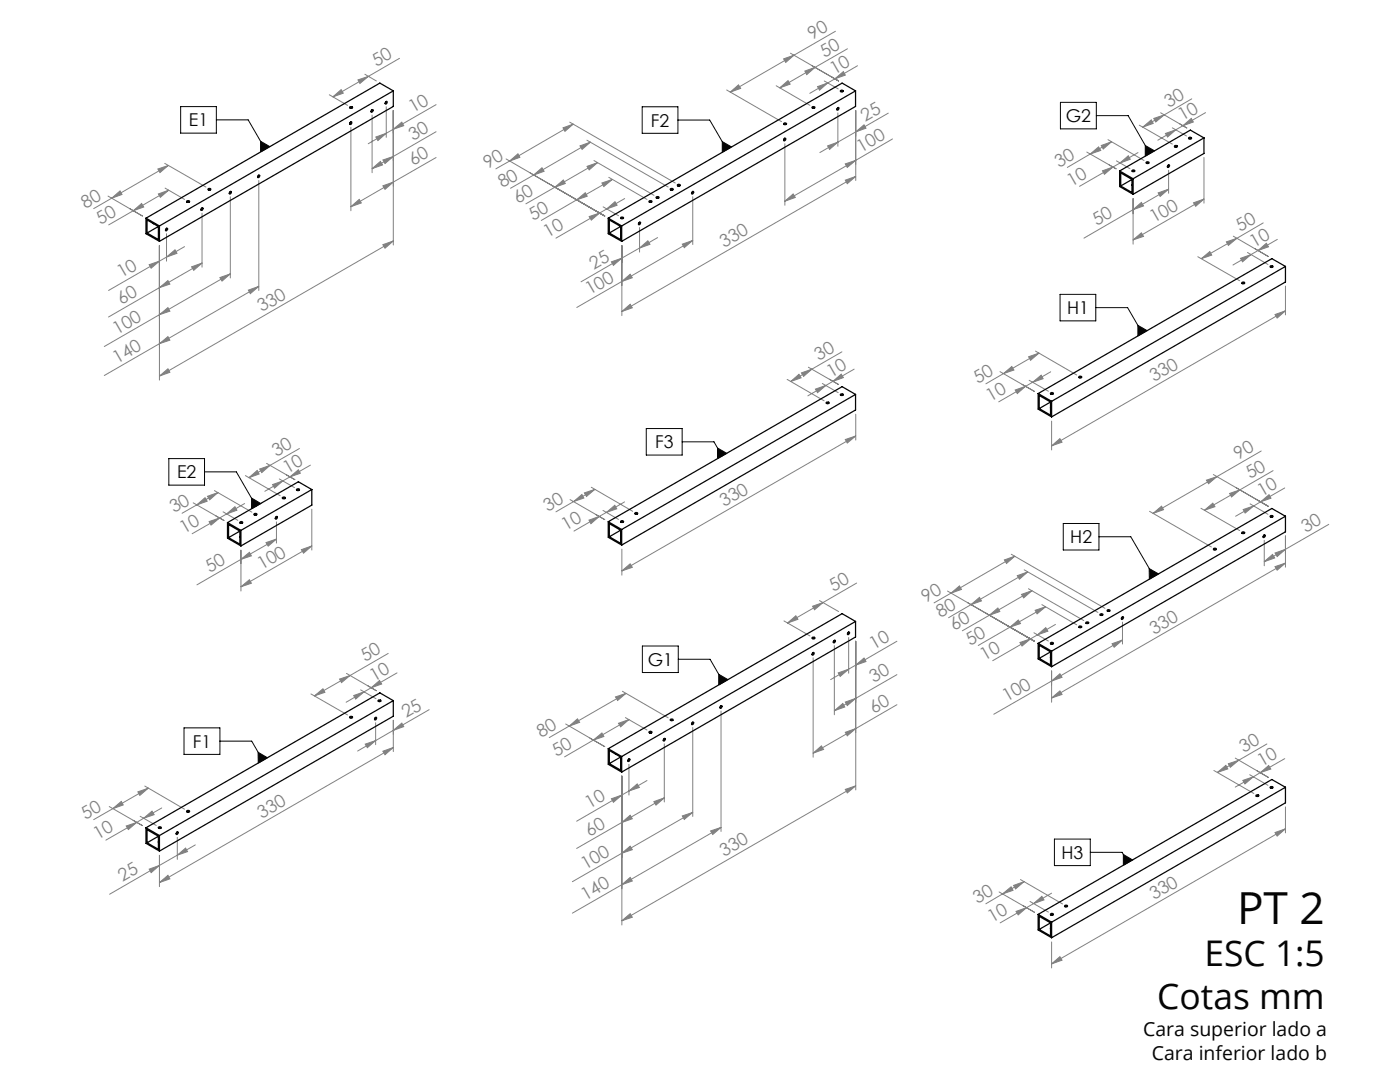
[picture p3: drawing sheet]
<svg xmlns="http://www.w3.org/2000/svg" width="279mm" height="216mm" viewBox="0 0 279 216" stroke-linecap="round" stroke-linejoin="round" font-family="sans-serif">
<!-- layer: Layer 1 -->
<g fill="none" stroke="#050504" stroke-width=".2">
<path d="M36.1 21.3h7.1v5.3h-7.1zM43.2 23.9h6.3l3.4 5.9M52 28.2l1.8 1-1.8 1.1zM128.2 21.3h7.1v5.3h-7.1zM135.3 24h6.3l3.5 5.8M144.1 28.3l1.9 1-1.9 1.1zM211.6 20.4h7.2v5.3h-7.2zM218.8 23.1h6.3l4.4 7.5M228.6 29l1.8 1.1-1.8 1.1zM211.6 58.7h7.1v5.3h-7.1zM218.7 61.4h6.3l3 5.1M227.1 64.9l1.8 1.1-1.8 1z"/>
<path d="M33.7 91.5h7.1v5.3h-7.1zM40.8 94.2h6.4l3.9 6.8M50.2 99.4l1.8 1.1-1.8 1zM129 85.5h7.1v5.3h-7.1zM136.1 88.2h6.4l1.6 2.8M143.2 89.4l1.8 1.1-1.8 1zM212.2 104.5h7.1v5.2h-7.1zM219.3 107.1h6.4l4.6 7.9M229.3 113.5l1.9 1-1.8 1.1zM128.2 128.9h7.2v5.3h-7.2zM135.4 131.6h6.3l2.7 4.5M143.4 134.5l1.9 1.1-1.9 1.1z"/>
<path d="M36.7 145.2h7.2v5.3h-7.2zM43.9 147.9h6.3l2.3 3.8M51.5 150.1l1.9 1.1-1.9 1.1zM210.4 167.4h7.2v5.3h-7.2zM217.6 170.1h6.3l1.2 2M224.2 170.5l1.8 1.1-1.8 1z"/>
</g>
<g fill="none" stroke="#808180" stroke-width=".2">
<path d="M65.7 18.9l3.7 2.1M66.4 19.3l1.7-1.4 .4 .7zM71.4 15.9l2.1-.7-1.7 1.5zM72.8 14.8l2.3 1.4M73.5 15.2l-7.1 4.1M79.7 11.6l-6.2 3.6M145 18l11 6.3M145.7 18.4l1.7-1.5 .4 .7zM154.9 17.1l6.7 3.9M155.6 17.5l1.7-1.4 .4 .7zM156.4 11.7l2.1-.7-1.7 1.5zM157.8 10.6l9.6 5.6"/>
<path d="M158.5 11l-12.8 7.4M160.6 14.2l2.1-.8-1.7 1.5zM162 13.1l5.4 3.1M162.7 13.4l-7.1 4.1M163.2 17.3l2-.8-1.7 1.5zM164.5 16.2l2.8 1.5M165.2 16.5l-3.6 2.1M165.9 15.3l1.5 .9M166.6 15.7l-1.4 .8M166.6 15.7l1.7-1.4 .4 .7zM166.7 6.2l-8.2 4.8M169.1 9.7l-6.4 3.7"/>
<path d="M171.1 13.1l-4.5 2.6M237.8 19.7l-5.5 3.2M21.6 39.1l6.8 4-2.5-1.5M22.3 39.5l1.7-1.4 .3 .7zM31.5 33.7l2.1-.7-1.7 1.4zM31.6 38.7l2.1-.7-1.7 1.4zM32.9 32.6l8.2 4.7M32.9 37.5l3.9 2.3M33.6 33l-14.9 8.6M33.7 38l-7.1 4.1M46 39.3v16.2M51.6 36v22"/>
<path d="M70 25.4v16.7M74.3 33.7l1.6-1.5 .4 .7zM74.3 23v11.5M75 27.3l2.1-.7-1.7 1.4zM76.4 31.9l2.1-.7-1.7 1.4zM76.4 37.1l2.1-.8-1.7 1.5zM77.1 21.3v6.1M77.1 26.6l-3.6 2.1M78.5 22v26.9M78.5 25.8l1.7-1.4 .4 .7zM78.5 31.2l-4.2 2.5M78.5 36.3l-8.5 4.9"/>
<path d="M87 20.9l-9.9 5.7M87 26.3l-8.5 4.9M87 31.4l-8.5 4.9M101 31.7l19.7 11.4-1.7-1M101.7 32.1l-2.7 1.6M101.7 32.1l1.7-1.4 .4 .7zM106.5 34.9l1.7-1.4 .4 .7zM106.5 34.9l-4.6 2.7M110.7 37.4l1.7-1.5 .4 .7zM112.4 25.5l2-.7-1.7 1.4zM113.7 24.4l21.1 12.1M114.4 24.8l-12.7 7.3"/>
<path d="M115.1 39.9l-7.1 4.1M115.1 39.9l1.7-1.4 .4 .7zM115.7 29.1l2.1-.7-1.6 1.4zM117.1 28l16.2 9.3M117.2 33.2l2-.7-1.6 1.4zM117.8 28.4l-11.3 6.5M118.5 32l12 7M119.2 32.5l-14.2 8.2M120.1 36.5l2.1-.7-1.7 1.4zM121.5 35.4l7.6 4.4M122.2 35.8l-7.1 4.1M124.7 39.6l-3.6 2.1"/>
<path d="M138.3 39.3v9.5M156.6 28.7v12.3M165.2 29.1l2-.7-1.6 1.4zM167.2 22.5v6.7M167.2 28.4l-3.6 2M168.7 35.9l2.1-.7-1.7 1.5zM168.7 32.7l2.1-.7-1.7 1.4zM170.8 26.3l1.6-1.4 .4 .7zM170.8 32l-14.2 8.1M170.8 22v14M170.8 35.2l-46.7 27M177.3 22.6l-10.1 5.8"/>
<path d="M178.1 27.7l-7.3 4.3M216.9 30.3l5.8 3.4-1.3-.8M217.6 30.7l-4.6 2.7M217.6 30.7l1.7-1.4 .4 .7zM219.8 29l2-.7-1.6 1.4zM220 34.1l2.1-.8-1.7 1.5zM221.1 27.9l7.2 4.1M221.8 28.3l-4.2 2.4M222.1 33.3l-6.7 3.9M222.8 32.1l2.7 1.6M223.5 32.5l-1.4 .8M223.5 32.5l1.7-1.4 .4 .7z"/>
<path d="M226.1 39.6v9.1M227.1 30.4l-3.6 2.1M227.4 25l6.6 3.8M228.1 25.4l1.7-1.5 .4 .7zM230.3 23.6l2-.7-1.7 1.4zM231.1 38.5l2.1-.8-1.7 1.5zM231.6 22.5l5.3 3-1.5-.8M232.3 22.9l-4.2 2.5M232.6 26.6l2.1-.7-1.7 1.4zM233.2 34v4.6M233.2 37.7l-7.1 4.1M234 25.5l2.8 1.6"/>
<path d="M234.7 25.9l-3.6 2.1M236.1 25.1l1.6-1.5 .5 .7zM236.1 25.1l-1.4 .8M240.3 31.4v9.1M240.3 39.7l-14.2 8.2M240.6 22.5l-4.5 2.6M26.6 42.1l1.7-1.5 .4 .7zM26.6 42.1l-4.9 2.8M29.8 52.8l2-.7-1.6 1.4zM31.8 57.4l1.7-1.4 .4 .7zM31.8 49v26.8M33.2 51.3l1.7-1.5 .4 .8z"/>
<path d="M33.2 46.6v5.5M33.2 51.3l-11.5 6.7M36.8 49.2l-3.6 2.1M38.2 53.2l2.1-.7-1.6 1.4zM40.3 42.5v10.8M40.3 52.5l-18.6 10.8M43.9 55.4l2.1-.8-1.7 1.5zM46 54.6l-25.2 14.5M49.6 57.9l2-.7-1.6 1.4zM51.6 57.1l-19.8 11.5M70 41.2l1.7-1.4 .4 .7zM76.4 48.8l2.1-.7-1.7 1.4z"/>
<path d="M78.5 48.1l-46.7 26.9M117.6 43.2l2.1-.7-1.7 1.4zM120.4 41.3l3 1.7M121.1 41.7l1.6-1.4 .5 .7zM121.1 41.7l-10.2 5.8M122 52.2l2.1-.7-1.7 1.5zM124.1 56.2l1.7-1.5 .4 .7zM124.1 49v14M124.1 51.5l-8.1 4.7M124.1 56.2l-9 5.1M127.6 49.5l1.7-1.5 .4 .8zM127.6 45.4v4.9"/>
<path d="M127.6 49.5l-3.5 2M131.2 47.4l-3.6 2.1M136.2 48.7l2.1-.7-1.7 1.4zM138.3 48l-14.2 8.2M156.6 40.1l1.7-1.4 .4 .7zM226.1 41.8l1.7-1.4 .4 .7zM226.1 47.9l1.7-1.4 .4 .7zM226.1 41.8l-9.8 5.7M238.2 40.5l2.1-.8-1.7 1.5zM239 51.2l8.4 4.8M239.7 51.6l1.7-1.4 .4 .7zM244.8 48.3l2-.7-1.7 1.4z"/>
<path d="M246.1 47.1l7 4.1-2.7-1.6M246.8 47.6l-7.1 4M247.6 51.5l2.1-.7-1.7 1.4zM249 50.4l4 2.4M249.7 50.8l-3.6 2.1M251.1 50l1.6-1.5 .5 .7zM251.1 50l-1.4 .8M252.1 44.5l-5.3 3.1M254.9 47.8l-3.8 2.2M256.5 57.1v5.7M31.8 62.8l1.7-1.4 .4 .7zM31.8 68.6l1.7-1.4 .4 .7z"/>
<path d="M31.8 75l1.7-1.4 .4 .7zM31.8 68.6l-11 6.3M124.1 62.2l1.7-1.5 .4 .7zM157.1 75.7l7.4 4.3M157.8 76.1l1.7-1.4 .4 .7zM159.9 74.4l2.1-.7-1.6 1.4zM161.3 73.3l6.1 3.4-1.9-1M162 73.7l-4.2 2.4M162.7 77.6l2.1-.7-1.6 1.5zM164.1 76.5l3.2 1.9M164.8 76.9l-3.6 2.1M166.2 76.1l1.7-1.5 .4 .8z"/>
<path d="M168 70.2l-6 3.5M170.5 73.7l-5.7 3.2M199.6 74.2l6.8 3.9-2.4-1.4M200.3 74.5l1.6-1.4 .5 .7zM200.3 74.5l-3.6 2.1M202.6 77.8l2.1-.7-1.7 1.4zM204.7 77.1l-5.4 3.1M205.3 71.2l2.1-.8-1.7 1.5zM205.4 75.9l3.8 2.2M206.1 76.3l1.7-1.4 .4 .7zM206.1 76.3l-1.4 .8M206.7 70.1l8.2 4.7"/>
<path d="M207.4 70.4l-7.1 4.1M209.7 74.2l-3.6 2.1M254.5 62.8l2-.8-1.6 1.5zM256.5 62l-46.6 27M41.4 99l2.1-.7-1.7 1.4zM42.8 97.9l7.5 4.3M43.5 98.3l-4.2 2.5M49 94.9l6.9 4M49.7 95.3l1.6-1.4 .4 .7zM51.8 93.6l2.1-.7-1.7 1.4zM53.2 92.5l5.6 3.2-1.6-.9M53.9 92.9l-4.2 2.4"/>
<path d="M54.4 96.7l2-.7-1.6 1.4zM55.7 95.6l3.1 1.7M56.4 96l-3.6 2M57.9 95.1l1.6-1.4 .4 .7zM57.9 95.1l-1.5 .9M59.8 89.5l-5.9 3.4M61.9 92.8l-4 2.3M113.8 99.7l6.9 4-1.8-1M116.6 98.4l2.1-.8-1.6 1.5zM118 97.2l8.3 4.8M118.7 97.6l-4.2 2.5M168.7 87.7l2.1-.7-1.7 1.4z"/>
<path d="M170.8 82.7v5.1M170.8 87l-46.7 26.9M209.9 89l1.6-1.5 .4 .7zM209.9 84v5.8M240.8 95.8l2.1-.7-1.7 1.4zM242.1 94.7l11 6.3-2.2-1.3M242.9 95.1l-12.8 7.3M245.4 98.5l2-.7-1.6 1.4zM247.4 97.8l-7 4M251.7 90l-8.8 5.1M254.1 93.9l-6.7 3.9M256.4 97.4l-4.8 2.7"/>
<path d="M38.6 100.3l6.1 3.6-1.6-1M39.3 100.8l-3 1.6M39.3 100.8l1.6-1.5 .4 .7zM41.7 104.1l2.1-.7-1.7 1.4zM44.5 102.1l2.9 1.7M45.2 102.6l1.7-1.5 .4 .7zM45.2 102.6l-6.9 3.9M48.1 111.6l1.7-1.4 .4 .7zM48.1 117.1l1.7-1.4 .4 .7zM48.1 109.8v8.1M48.1 111.6l-8.8 5.1M48.8 100.5l-3.6 2.1"/>
<path d="M53.1 108.3l2.1-.7-1.7 1.4zM55.2 104.1v4.3M55.2 107.6l-7.1 4M60.1 109.7l2.1-.8-1.6 1.5zM62.2 101.6v8.1M62.2 108.9l-14.1 8.2M114.5 100.1l-3.6 2M114.5 100.1l1.6-1.4 .4 .7zM117.5 103.8l2.1-.8-1.7 1.5zM119.6 103l-5.1 3M120.3 101.8l3.1 1.8M121 102.2l-1.4 .8"/>
<path d="M121 102.2l1.7-1.4 .4 .7zM124.1 113.9l1.7-1.4 .4 .7zM124.1 109.6v5.2M124.6 100.2l-3.6 2M163.5 119.8l3.9 2.2M171 116.3l-6.7 3.9M189.1 117.9l17.3 10.1-1.5-.9M189.8 118.4l-3.4 1.9M189.8 118.4l1.7-1.5 .4 .7zM200.4 111.7l2.1-.7-1.6 1.4zM201.8 110.6l18.7 10.8M202.5 111l-12.7 7.4"/>
<path d="M203 114.9l2.1-.8-1.7 1.5zM203.9 118.6l2.1-.7-1.7 1.4zM204.4 113.7l14.7 8.5M205.1 114.1l-11.3 6.6M205.2 117.5l11.1 6.3M206 117.9l-13.9 8M229.4 102l12.4 7.1M230.1 102.4l1.7-1.4 .4 .7zM239.7 101.4l7.7 4.5M240.4 101.8l1.6-1.4 .5 .7zM248.1 101.7l2.1-.7-1.7 1.4zM249.5 100.5l3.5 2.1"/>
<path d="M250.2 101l-3.6 2M251.6 100.1l1.7-1.4 .3 .7zM251.6 100.1l-1.4 .9M252.3 112.1l1.7-1.5 .4 .7zM252.3 107.8v5.1M254.5 113.1l2-.7-1.6 1.4zM254.5 110.3l2-.7-1.6 1.5zM256.5 106.9v6.3M256.5 112.4l-46.6 26.9M256.5 109.6l-4.2 2.5M265.2 104.6l-8.7 5M62.1 138.5l7.3 4.2"/>
<path d="M62.8 138.9l1.7-1.5 .3 .7zM67.8 135.5l2.1-.7-1.7 1.4zM69.1 134.4l6 3.4-1.7-1M69.9 134.8l-7.1 4.1M70.6 138.8l2.1-.8-1.7 1.5zM72 137.7l3 1.7M72.7 138l-3.6 2.1M74.1 137.2l1.6-1.4 .5 .7zM77.5 130.4l-7.6 4.4M79.2 134.3l-6.5 3.7M122.8 139.1l2.1-.7-1.6 1.4zM124.2 137.9l9.1 5.3"/>
<path d="M124.9 138.4l-15.3 8.8M156.5 123.9l5.1 3M157.2 124.3l1.6-1.4 .4 .7zM162.2 121l2.1-.8-1.7 1.5zM162.3 131.3v19.8M164.3 120.2l-7.1 4.1M166.5 128.8v13.8M167.3 134.3l2.1-.8-1.7 1.5zM169.4 127.2v7.1M169.4 133.5l-3.6 2.1M170.8 132.7l1.6-1.4 .4 .7zM170.8 128v29.6"/>
<path d="M170.8 132.7l-1.4 .8M170.8 139.3l-4.3 2.5M179 128l-8.2 4.7M179 134.6l-8.2 4.7M193.8 120.7l-4.5 2.6M193.8 120.6l1.7-1.4 .4 .7zM197.4 122.8l1.7-1.5 .4 .7zM201.6 125.1l1.6-1.4 .5 .7zM201.6 125.1l-6.4 3.7M203.6 128.2l2-.7-1.6 1.4zM205.6 127.5l-7.5 4.3M206.3 126.3l2.9 1.6"/>
<path d="M206.6 121.8l2.1-.7-1.7 1.4zM207 126.7l1.7-1.5 .4 .7zM207 126.7l-1.4 .8M207.9 120.7l7 4M208.7 121.1l-7.1 4M209.9 135.9l1.6-1.5 .4 .7zM209.9 139.3l1.6-1.4 .4 .7zM209.9 133.9v6.2M209.9 135.9l-11.6 6.6M210.6 124.6l-3.6 2.1M221.9 128.4l2.1-.7-1.6 1.5zM224 124.1v4.4"/>
<path d="M224 127.7l-14.1 8.2M27.5 158l2.1-.7-1.7 1.4zM28.9 156.8l7.9 4.7M29.6 157.3l-10.9 6.2M72.9 148.5l2.1-.7-1.7 1.4zM75 144.2v4.4M76.4 149.9l2.1-.7-1.7 1.4zM78.5 149.2l-46.7 26.9M78.5 145.7l1.7-1.4 .4 .7zM78.5 143.7v6.3M78.5 145.7l-7.1 4.2M85.7 141.6l-7.2 4.1"/>
<path d="M112.9 144.5l7.8 4.5-3-1.7M113.6 144.9l1.7-1.5 .4 .7zM118.4 147.7l1.7-1.4 .4 .7zM118.4 147.7l-5.7 3.3M122 159.4l2.1-.8-1.7 1.5zM123.4 144.3l2.1-.7-1.6 1.4zM124.1 154.9v29.7M124.1 158.6l-9 5.3M124.8 143.2l4.3 2.5M125.5 143.6l-7.1 4.1M125.5 157.8l1.7-1.4 .4 .7zM125.5 152.5v6.1"/>
<path d="M125.5 157.8l-1.4 .8M129.1 155.8l-3.6 2M130.5 159.9l2.1-.7-1.7 1.5zM132.6 148.4v11.6M132.6 159.2l-8.5 4.9M138.3 145.2v17.7M143.9 141.9v24M162.3 150.3l1.6-1.5 .5 .7zM166.5 141.8l1.7-1.4 .4 .7zM168.7 157.5l2.1-.7-1.7 1.4zM168.7 140.1l2.1-.8-1.7 1.5zM168.7 146.1l2.1-.7-1.7 1.4z"/>
<path d="M170.8 145.4l-8.5 4.9M170.8 156.8l-46.7 26.9M179 140.6l-8.2 4.8M242.3 153.7l7.9 4.6M243 154.1l1.7-1.4 .3 .7zM245.1 152.4l2.1-.7-1.7 1.4zM246.5 151.3l6.6 3.8M247.2 151.7l-4.2 2.4M248 155.7l2.1-.7-1.6 1.4zM249.4 154.6l3.6 2.1M250.1 155l-3.6 2.1M251.5 154.2l1.7-1.4 .4 .7z"/>
<path d="M251.5 154.2l-1.4 .8M252.8 148.4l-5.6 3.3M256.4 151.4l-4.9 2.8M21.8 160.9l6.6 3.8-1.8-1M22.5 161.4l1.7-1.5 .4 .7zM25.2 164.8l2.1-.7-1.7 1.4zM27.3 164.1l-6.2 3.5M28 162.9l3.2 1.8M28.7 163.3l-1.4 .8M28.7 163.3l1.6-1.4 .5 .7zM29.8 173.4l2-.7-1.6 1.4zM31.8 176.1l1.7-1.4 .4 .7z"/>
<path d="M31.8 170.7v6.2M31.8 172.7l-9.9 5.7M32.3 161.2l-3.6 2.1M35.4 170.6l1.6-1.4 .4 .7zM35.4 167.1v4.4M35.4 170.6l-3.6 2.1M39 168.6l-3.6 2M124.1 164.1l1.7-1.4 .4 .7zM124.1 170.3l1.7-1.5 .4 .7zM124.1 176.5l1.7-1.4 .4 .7zM124.1 164.1l-9 5.2M124.1 176.5l-9.9 5.7"/>
<path d="M136.2 162.8l2.1-.7-1.7 1.4zM138.3 162.1l-24.1 13.8M141.8 165.8l2.1-.7-1.7 1.4zM143.9 165.1l-19.8 11.4M199.4 178l7 4-2.2-1.3M200.1 178.4l1.7-1.4 .4 .7zM200.1 178.4l-3.4 1.9M202.3 176.7l2.1-.8-1.7 1.5zM203.7 175.5l8.4 4.9M204.4 175.9l-4.3 2.5M205.6 179.9l3.6 2.1M209.9 178.2l-3.6 2.1"/>
<path d="M254.5 166.1l2-.7-1.6 1.4zM256.5 161v5.2M256.5 165.4l-46.6 26.9M124.1 183.7l1.7-1.4 .4 .7zM202.8 181.9l2.1-.8-1.7 1.5zM206.3 180.3l1.6-1.4 .5 .7zM206.3 180.3l-6.7 3.9M209.9 192.3l1.6-1.4 .4 .7zM209.9 188v5.1"/>
</g>
<path d="M143.2 89.4v2.1l1.8-1zM143.4 134.5v2.2l1.9-1.1zM228.6 29v2.2l1.8-1.1zM227.1 64.9v2.1l1.8-1zM229.3 113.5l.1 2.1 1.8-1.1zM224.2 170.5v2.1l1.8-1zM52 28.2v2.1l1.8-1.1zM50.2 99.4v2.1l1.8-1zM51.5 150.1v2.2l1.9-1.1zM144.1 28.3v2.1l1.9-1.1z" fill="#050504"/>
<g fill="#808180">
<path d="M124.1 113.9l1.7-1.4 .4 .7zM168.7 87.7l2.1-.7-1.7 1.4zM122 159.4l2.1-.8-1.7 1.5zM125.5 157.8l1.7-1.4 .4 .7zM124.1 164.1l1.7-1.4 .4 .7zM130.5 159.9l2.1-.7-1.7 1.5zM124.1 170.3l1.7-1.5 .4 .7zM136.2 162.8l2.1-.7-1.7 1.4zM124.1 176.5l1.7-1.4 .4 .7zM141.8 165.8l2.1-.7-1.7 1.4zM124.1 183.7l1.7-1.4 .4 .7zM168.7 157.5l2.1-.7-1.7 1.4zM226.1 41.8l1.7-1.4 .4 .7zM231.1 38.5l2.1-.8-1.7 1.5zM226.1 47.9l1.7-1.4 .4 .7zM238.2 40.5l2.1-.8-1.7 1.5zM209.9 89l1.6-1.5 .4 .7zM254.5 62.8l2-.8-1.6 1.5zM209.9 135.9l1.6-1.5 .4 .7zM221.9 128.4l2.1-.7-1.6 1.5zM209.9 139.3l1.6-1.4 .4 .7zM254.5 113.1l2-.7-1.6 1.4zM209.9 192.3l1.6-1.4 .4 .7zM254.5 166.1l2-.7-1.6 1.4zM29.8 52.8l2-.7-1.6 1.4zM33.2 51.3l1.7-1.5 .4 .8zM31.8 57.4l1.7-1.4 .4 .7zM38.2 53.2l2.1-.7-1.6 1.4zM31.8 62.8l1.7-1.4 .4 .7zM43.9 55.4l2.1-.8-1.7 1.5zM31.8 68.6l1.7-1.4 .4 .7zM49.6 57.9l2-.7-1.6 1.4zM31.8 75l1.7-1.4 .4 .7zM76.4 48.8l2.1-.7-1.7 1.4zM48.1 111.6l1.7-1.4 .4 .7zM53.1 108.3l2.1-.7-1.7 1.4zM48.1 117.1l1.7-1.4 .4 .7zM60.1 109.7l2.1-.8-1.6 1.5zM29.8 173.4l2-.7-1.6 1.4zM35.4 170.6l1.6-1.4 .4 .7zM31.8 176.1l1.7-1.4 .4 .7zM76.4 149.9l2.1-.7-1.7 1.4zM122 52.2l2.1-.7-1.7 1.5zM127.6 49.5l1.7-1.5 .4 .8zM124.1 56.2l1.7-1.5 .4 .7zM136.2 48.7l2.1-.7-1.7 1.4zM124.1 62.2l1.7-1.5 .4 .7zM168.7 35.9l2.1-.7-1.7 1.5z"/>
<path d="M117.5 103.8l2.1-.8-1.7 1.5zM121 102.2l1.7-1.4 .4 .7zM114.5 100.1l1.6-1.4 .4 .7zM116.6 98.4l2.1-.8-1.6 1.5zM118.4 147.7l1.7-1.4 .4 .7zM123.4 144.3l2.1-.7-1.6 1.4zM113.6 144.9l1.7-1.5 .4 .7zM122.8 139.1l2.1-.7-1.6 1.4zM220 34.1l2.1-.8-1.7 1.5zM223.5 32.5l1.7-1.4 .4 .7zM217.6 30.7l1.7-1.4 .4 .7zM219.8 29l2-.7-1.6 1.4zM202.6 77.8l2.1-.7-1.7 1.4zM206.1 76.3l1.7-1.4 .4 .7zM200.3 74.5l1.6-1.4 .5 .7zM205.3 71.2l2.1-.8-1.7 1.5zM203.6 128.2l2-.7-1.6 1.4zM207 126.7l1.7-1.5 .4 .7zM201.6 125.1l1.6-1.4 .5 .7zM206.6 121.8l2.1-.7-1.7 1.4zM197.4 122.8l1.7-1.5 .4 .7zM203.9 118.6l2.1-.7-1.7 1.4zM193.8 120.6l1.7-1.4 .4 .7zM203 114.9l2.1-.8-1.7 1.5zM189.8 118.4l1.7-1.5 .4 .7zM200.4 111.7l2.1-.7-1.6 1.4zM202.8 181.9l2.1-.8-1.7 1.5zM206.3 180.3l1.6-1.4 .5 .7zM200.1 178.4l1.7-1.4 .4 .7zM202.3 176.7l2.1-.8-1.7 1.5zM26.6 42.1l1.7-1.5 .4 .7zM31.6 38.7l2.1-.7-1.7 1.4zM22.3 39.5l1.7-1.4 .3 .7zM31.5 33.7l2.1-.7-1.7 1.4zM41.7 104.1l2.1-.7-1.7 1.4zM45.2 102.6l1.7-1.5 .4 .7zM39.3 100.8l1.6-1.5 .4 .7zM41.4 99l2.1-.7-1.7 1.4zM25.2 164.8l2.1-.7-1.7 1.4zM28.7 163.3l1.6-1.4 .5 .7zM22.5 161.4l1.7-1.5 .4 .7zM27.5 158l2.1-.7-1.7 1.4zM117.6 43.2l2.1-.7-1.7 1.4zM121.1 41.7l1.6-1.4 .5 .7zM115.1 39.9l1.7-1.4 .4 .7zM120.1 36.5l2.1-.7-1.7 1.4zM110.7 37.4l1.7-1.5 .4 .7zM117.2 33.2l2-.7-1.6 1.4zM106.5 34.9l1.7-1.4 .4 .7zM115.7 29.1l2.1-.7-1.6 1.4zM101.7 32.1l1.7-1.4 .4 .7zM112.4 25.5l2-.7-1.7 1.4z"/>
<path d="M166.2 76.1l1.7-1.5 .4 .8zM162.7 77.6l2.1-.7-1.6 1.5zM159.9 74.4l2.1-.7-1.6 1.4zM157.8 76.1l1.7-1.4 .4 .7zM162.2 121l2.1-.8-1.7 1.5zM157.2 124.3l1.6-1.4 .4 .7zM170.8 132.7l1.6-1.4 .4 .7zM167.3 134.3l2.1-.8-1.7 1.5zM168.7 140.1l2.1-.8-1.7 1.5zM166.5 141.8l1.7-1.4 .4 .7zM168.7 146.1l2.1-.7-1.7 1.4zM162.3 150.3l1.6-1.5 .5 .7zM236.1 25.1l1.6-1.5 .5 .7zM232.6 26.6l2.1-.7-1.7 1.4zM230.3 23.6l2-.7-1.7 1.4zM228.1 25.4l1.7-1.5 .4 .7zM251.1 50l1.6-1.5 .5 .7zM247.6 51.5l2.1-.7-1.7 1.4zM244.8 48.3l2-.7-1.7 1.4zM239.7 51.6l1.7-1.4 .4 .7zM251.6 100.1l1.7-1.4 .3 .7zM248.1 101.7l2.1-.7-1.7 1.4zM245.4 98.5l2-.7-1.6 1.4zM240.4 101.8l1.6-1.4 .5 .7zM240.8 95.8l2.1-.7-1.7 1.4zM230.1 102.4l1.7-1.4 .4 .7zM254.5 110.3l2-.7-1.6 1.5zM252.3 112.1l1.7-1.5 .4 .7zM251.5 154.2l1.7-1.4 .4 .7zM248 155.7l2.1-.7-1.6 1.4zM245.1 152.4l2.1-.7-1.7 1.4zM243 154.1l1.7-1.4 .3 .7zM71.4 15.9l2.1-.7-1.7 1.5zM66.4 19.3l1.7-1.4 .4 .7zM78.5 25.8l1.7-1.4 .4 .7zM75 27.3l2.1-.7-1.7 1.4zM76.4 31.9l2.1-.7-1.7 1.4zM74.3 33.7l1.6-1.5 .4 .7zM76.4 37.1l2.1-.8-1.7 1.5zM70 41.2l1.7-1.4 .4 .7zM57.9 95.1l1.6-1.4 .4 .7zM54.4 96.7l2-.7-1.6 1.4zM51.8 93.6l2.1-.7-1.7 1.4zM49.7 95.3l1.6-1.4 .4 .7zM78.5 145.7l1.7-1.4 .4 .7zM72.9 148.5l2.1-.7-1.7 1.4zM74.1 137.2l1.6-1.4 .5 .7zM70.6 138.8l2.1-.8-1.7 1.5zM67.8 135.5l2.1-.7-1.7 1.4zM62.8 138.9l1.7-1.5 .3 .7zM166.6 15.7l1.7-1.4 .4 .7zM163.2 17.3l2-.8-1.7 1.5zM160.6 14.2l2.1-.8-1.7 1.5zM155.6 17.5l1.7-1.4 .4 .7zM156.4 11.7l2.1-.7-1.7 1.5zM145.7 18.4l1.7-1.5 .4 .7zM170.8 26.3l1.6-1.4 .4 .7zM165.2 29.1l2-.7-1.6 1.4zM168.7 32.7l2.1-.7-1.7 1.4zM156.6 40.1l1.7-1.4 .4 .7z"/>
</g>
<g fill="none" stroke="#050504" stroke-width=".25">
<path d="M78.5 18.1v3.1l-46.7 27M78.5 18.1l-46.7 27M78.5 18.1l-2.7-1.5-46.7 26.9M167.7 18.1a.31 .31 0 0 1 .3-.1 .31 .31 0 0 1 .3 .2 .31 .31 0 0 1-.4 .2 .31 .31 0 0 1-.2-.3zM167.8 18.3h.4M170.7 18.1v3.1l-46.6 27M170.7 18.1l-46.6 27M170.7 18.1l-2.6-1.5-46.7 26.9M41.6 37.6l.5 .1a.27 .27 0 0 1-.3 .2 .27 .27 0 0 1-.3-.2zM41.6 37.9h.4M46 38.2a.26 .26 0 0 1 .1 .3 .26 .26 0 0 1-.3 .1zM46 38.2l-.2 .4"/>
<path d="M51.5 35l.2-.1a.25 .25 0 0 1 .1 .4 .25 .25 0 0 1-.4 0zM51.6 35l-.2 .3M69.8 21.4a.26 .26 0 0 1 .3-.2 .26 .26 0 0 1 .2 .4h-.5zM69.8 24.5l.3-.2a.25 .25 0 0 1 .1 .4 .25 .25 0 0 1-.4 0zM69.8 21.6h.5M69.9 24.4h.1M70 24.3l-.2 .4M74.2 21.9h.1a.27 .27 0 0 1 .1 .3 .27 .27 0 0 1-.4 .1zM74.3 21.9l-.3 .4M77 20.3l.2-.1a.29 .29 0 0 1 0 .4 .29 .29 0 0 1-.3 .1zM77.1 20.2l-.2 .4M131 39.3a.25 .25 0 0 1 .4-.1 .25 .25 0 0 1 0 .3 .25 .25 0 0 1-.3 .1 .25 .25 0 0 1-.1-.3z"/>
<path d="M131 39.5h.4M133.8 37.6a.25 .25 0 0 1 .4 0 .25 .25 0 0 1 .1 .3 .25 .25 0 0 1-.4 .1 .25 .25 0 0 1-.1-.4zM133.8 37.9h.5M135.2 36.9a.33 .33 0 0 1 .5 .1 .31 .31 0 0 1-.3 .1 .31 .31 0 0 1-.2-.2zM135.3 37.1h.4M135.6 37l-.1 .1M135.6 37v.1M138.2 38.2h.1a.26 .26 0 0 1 .1 .3 .26 .26 0 0 1-.4 .1zM138.2 38.2l-.2 .4M156.5 24.6h.5a.25 .25 0 0 1-.3 .3 .25 .25 0 0 1-.2-.3zM156.5 24.8h.4M156.5 27.7h.1"/>
<path d="M156.5 27.7l.1-.1a.24 .24 0 0 1 .2 .3 .24 .24 0 0 1-.4 .1zM156.6 27.6l-.2 .4M156.6 27.6v.1M162.1 21.3l.5 .1a.29 .29 0 0 1-.3 .2 .29 .29 0 0 1-.2-.2zM162.1 21.6h.5M167.1 21.6l.2-.2a.24 .24 0 0 1 .1 .4 .24 .24 0 0 1-.4 0zM167.2 21.5l-.2 .3M223.4 34.1v3.1l2.7 1.6M223.4 34.1l2.7 1.6M225.9 34.1a.27 .27 0 0 1 .3-.2 .27 .27 0 0 1 .2 .3l-.3 .1zM225.9 36.9v.1M225.9 35.8v2.6l-2.2-1.3"/>
<path d="M225.9 35.8l-2.2-1.3v2.6M225.9 35.8l-2.2 1.3M226 34.2h.4M226.1 35.7v3.1M228.7 32.4a.27 .27 0 0 1 .3-.2 .27 .27 0 0 1 .2 .4h-.3zM228.8 32.6h.4M233 33l.2-.1a.24 .24 0 0 1 .3 .3 .24 .24 0 0 1-.3 .2l-.2-.1zM233.2 32.9l-.2 .4M234.4 29.1a.26 .26 0 0 1 .3-.1 .26 .26 0 0 1 .2 .3l-.4 .1zM234.5 29.3h.4M237.2 27.5a.26 .26 0 0 1 .4-.2 .26 .26 0 0 1 .1 .4h-.4zM237.3 27.7h.4"/>
<path d="M240.3 27.5l-14.2 8.2M240.3 27.5l-2.7-1.5-14.2 8.1M240.3 27.5v3.1l-14.2 8.2M29.1 43.5v3.1l2.7 1.6M29.1 43.5l2.7 1.6M30.6 44.6l.1 .1M31.6 45.2v2.6l-2.2-1.3M31.6 45.2l-2.2-1.3v2.6M31.6 45.2l-2.2 1.3M31.8 45.1v3.1M33.2 45.6l.1-.1a.24 .24 0 0 1 .1 .4 .24 .24 0 0 1-.4 0zM33.2 45.5l-.2 .4"/>
<path d="M37.3 40.1h.5a.25 .25 0 0 1-.3 .3 .25 .25 0 0 1-.2-.3zM37.3 40.3h.4M37.6 40.3v.1M37.7 40.3v.1M40.1 41.6l.3-.1a.25 .25 0 0 1 .1 .3 .25 .25 0 0 1-.4 0zM40.3 41.5l-.2 .3M121.4 43.5v3.1l2.7 1.6M121.4 43.5l2.7 1.6M123.9 46.3v.1M123.9 45.2v2.6l-2.3-1.3M123.9 45.2l-2.3-1.3v2.6M123.9 45.2l-2.3 1.3"/>
<path d="M123.9 43.4h.5a.25 .25 0 0 1-.3 .2 .25 .25 0 0 1-.2-.2zM123.9 43.6h.5M124.1 45.1v3.1M127.5 44.4l.2-.1a.29 .29 0 0 1 .1 .4 .29 .29 0 0 1-.4 .1zM127.6 44.3l-.2 .4M129.6 40.1h.5a.28 .28 0 0 1-.3 .3 .28 .28 0 0 1-.3-.3zM129.6 40.3h.4M247.9 56.3a.25 .25 0 0 1 .3 0 .25 .25 0 0 1 .1 .3 .25 .25 0 0 1-.3 .1 .25 .25 0 0 1-.1-.4zM247.9 56.6h.4M253.5 53.1h.5a.25 .25 0 0 1-.3 .3 .25 .25 0 0 1-.2-.3zM253.5 53.3h.5M256.5 53.2l-46.6 26.9"/>
<path d="M256.5 53.2l-2.7-1.6-46.6 26.9M256.5 53.2v3.1l-46.6 26.9M167.8 78.6a.24 .24 0 0 1 .3-.1 .24 .24 0 0 1 .1 .4 .24 .24 0 0 1-.3 .1 .24 .24 0 0 1-.1-.4zM167.8 78.9h.4M170.7 78.7l-46.6 27M170.7 78.7l-2.6-1.5-46.7 26.9M170.7 78.7v3.1l-46.6 27M207.2 78.5v3.1l2.7 1.6M207.2 78.5l2.7 1.6M209.7 78.4a.27 .27 0 0 1 .3-.1 .27 .27 0 0 1 .1 .3l-.3 .1zM209.7 78.6h.4M215.3 75.2a.31 .31 0 0 1 .3-.1 .31 .31 0 0 1 .3 .2 .33 .33 0 0 1-.6-.1z"/>
<path d="M215.4 75.4h.4M56.3 99.3a.26 .26 0 0 1 .4-.2 .26 .26 0 0 1 .1 .4h-.3zM56.4 99.5h.5M59.2 97.6l.2-.1a.24 .24 0 0 1 .3 .1 .24 .24 0 0 1-.1 .4 .24 .24 0 0 1-.3-.1zM59.3 97.9h.4M62.2 97.7l-14.1 8.1M62.2 97.7l-2.7-1.6-14.1 8.2M62.2 97.7v3.1l-14.1 8.1M165 80.3a.24 .24 0 0 1 .3-.1 .24 .24 0 0 1 .1 .3 .24 .24 0 0 1-.4 .1 .24 .24 0 0 1 0-.3zM165 80.5h.4M209.7 81.3v.1M209.7 80.2v2.6l-2.3-1.3"/>
<path d="M209.7 80.2l-2.3-1.3v2.6M209.7 80.2l-2.3 1.3M209.9 80.1v3.1M45.4 104.3v3.1l2.7 1.5M45.4 104.3l2.7 1.5M47.9 107.1v.1M47.9 106v2.6l-2.3-1.3M47.9 106l-2.3-1.3v2.6M47.9 106l-2.3 1.3M47.9 104.4h.5M48 104.1a.23 .23 0 0 1 .4 0 .23 .23 0 0 1 0 .3 .23 .23 0 0 1-.4 0l-.1-.1zM48.1 105.8v3.1"/>
<path d="M50.7 102.5a.25 .25 0 0 1 .4-.1 .25 .25 0 0 1 .1 .4l-.5-.1zM50.8 102.7h.4M55 103.2l.1-.1a.24 .24 0 0 1 .3 .2 .24 .24 0 0 1-.3 .3l-.2-.2zM55.1 103.1l-.2 .3M121.4 104.1v3.1l2.7 1.6M121.4 104.1l2.7 1.6M123.9 104a.3 .3 0 0 1 .3-.1 .3 .3 0 0 1 .2 .2 .31 .31 0 0 1-.3 .2 .31 .31 0 0 1-.2-.3zM123.9 106.9v.1M123.9 105.8v2.6l-2.3-1.3M123.9 105.8l-2.3-1.3v2.6M123.9 105.8l-2.3 1.3M123.9 104.2h.5"/>
<path d="M124.1 105.7v3.1M126.7 102.4a.28 .28 0 0 1 .3-.2 .28 .28 0 0 1 .2 .3 .3 .3 0 0 1-.3 .1 .3 .3 0 0 1-.2-.2zM126.8 102.6h.4M242.2 109.5a.31 .31 0 0 1 .3-.1 .31 .31 0 0 1 .2 .2 .32 .32 0 0 1-.3 .2 .32 .32 0 0 1-.2-.3zM242.3 109.7h.4M247.8 106.2a.33 .33 0 0 1 .6 .2 .31 .31 0 0 1-.3 .1 .31 .31 0 0 1-.3-.3zM247.9 106.4h.4M252.3 106.8l.1-.1a.27 .27 0 0 1 0 .4 .27 .27 0 0 1-.3 0zM252.3 106.8l-.2 .3M253.5 102.9l.5 .1a.25 .25 0 0 1-.3 .2 .25 .25 0 0 1-.2-.3zM253.5 103.2h.5M256.5 103v3.1l-46.6 26.9"/>
<path d="M256.5 103l-46.6 26.9M256.5 103l-2.7-1.5-46.6 26.9M75.5 139.8a.31 .31 0 0 1 .3-.2 .31 .31 0 0 1 .2 .3 .32 .32 0 0 1-.3 .1 .32 .32 0 0 1-.2-.2zM75.5 139.9h.5M78.5 139.8v3.1l-46.7 26.9M78.5 139.8l-46.7 26.9M78.5 139.8l-2.7-1.5-46.7 26.9M162.1 127.2h.5a.28 .28 0 0 1-.3 .3 .28 .28 0 0 1-.2-.3zM162.1 127.4h.5M162.2 130.3l.1-.1a.26 .26 0 0 1 .1 .3 .26 .26 0 0 1-.3 .1zM162.2 130.3v.1M162.3 130.2l-.2 .4"/>
<path d="M162.3 130.2l-.1 .1M166.4 127.9l.2-.2a.24 .24 0 0 1 .1 .4 .24 .24 0 0 1-.4 0zM166.5 127.8l-.2 .3M169.3 126.1h.1a.24 .24 0 0 1 .1 .4 .24 .24 0 0 1-.4 0zM169.3 126.1l-.2 .4M170.7 124v3.1l-46.6 27M170.7 124l-46.6 27M170.7 124l-2.6-1.6-46.7 27M207.2 128.4v3.1l2.7 1.5M207.2 128.4l2.7 1.5M209.7 128.3a.27 .27 0 0 1 .3-.1 .27 .27 0 0 1 .1 .3h-.3zM209.7 131.2v.1"/>
<path d="M209.7 130.1v2.6l-2.3-1.3M209.7 130.1l-2.3-1.3v2.6M209.7 130.1l-2.3 1.3M209.7 128.5h.4M209.9 129.9v3.1M215.3 125a.26 .26 0 0 1 .3-.1 .26 .26 0 0 1 .2 .3h-.4zM215.4 125.2h.4M216.7 124.2a.32 .32 0 0 1 .3-.1 .32 .32 0 0 1 .3 .2 .32 .32 0 0 1-.3 .1 .32 .32 0 0 1-.3-.2zM216.8 124.4h.4M219.5 122.6a.27 .27 0 0 1 .4-.2 .27 .27 0 0 1 .1 .4h-.4zM219.6 122.8h.4M221 121.7h.5a.25 .25 0 0 1-.3 .3 .25 .25 0 0 1-.2-.3z"/>
<path d="M221 122h.4M221.3 121.9v.1M223.8 123.2l.3-.2a.29 .29 0 0 1 0 .4 .29 .29 0 0 1-.3 .1zM224 123.1l-.2 .3M69.8 143l.5 .1a.25 .25 0 0 1-.2 .2 .25 .25 0 0 1-.3-.3zM69.8 143.2h.5M74.9 143.2l.1-.1a.27 .27 0 0 1 .1 .4 .27 .27 0 0 1-.3 .1zM75 143.2l-.2 .3M121.4 149.4v3.1l2.7 1.6M121.4 149.4l2.7 1.6M122.8 150.5h.1M123.9 151.1v2.6l-2.3-1.3"/>
<path d="M123.9 151.1l-2.3-1.3v2.6M123.9 151.1l-2.3 1.3M124.1 151v3.1M125.4 151.5l.2-.1a.25 .25 0 0 1 0 .4 .25 .25 0 0 1-.3 0zM125.5 151.4l-.2 .4M129.5 146a.27 .27 0 0 1 .4-.1 .27 .27 0 0 1 .1 .3l-.3 .1zM129.6 146.2h.4M129.9 146.2v.1M130 146.2v.1M132.6 147.4v-.1a.25 .25 0 0 1 .1 .4 .25 .25 0 0 1-.3 0zM132.6 147.4l-.2 .3M133.8 143.5a.25 .25 0 0 1 .4-.1 .25 .25 0 0 1 .1 .4 .25 .25 0 0 1-.4 0 .25 .25 0 0 1-.1-.3z"/>
<path d="M133.8 143.8h.5M138.1 144.1h.2a.25 .25 0 0 1 .1 .3 .25 .25 0 0 1-.4 .1zM138.2 144.1l-.2 .4M143.7 141l.3-.2a.29 .29 0 0 1 0 .4 .29 .29 0 0 1-.3 .1zM143.9 140.8l-.2 .4M250.6 158.7a.27 .27 0 0 1 .4-.1 .27 .27 0 0 1 .1 .3h-.4zM250.7 158.9h.4M253.5 157l.5 .1a.25 .25 0 0 1-.3 .2 .25 .25 0 0 1-.2-.3zM253.5 157.2h.5M256.5 157.1v3.1l-46.6 26.9M256.5 157.1l-46.6 26.9M256.5 157.1l-2.7-1.6-46.6 27"/>
<path d="M29.1 165.2v3.1l2.7 1.5M29.1 165.2l2.7 1.5M31.6 165.1a.27 .27 0 0 1 .3-.1 .27 .27 0 0 1 .2 .3h-.4zM31.6 168v.1M31.6 166.9v2.6l-2.2-1.3M31.6 166.9l-2.2-1.3v2.6M31.6 166.9l-2.2 1.3M31.7 165.3h.4M31.8 166.7v3.1M35.3 166.1l.1-.1a.24 .24 0 0 1 .1 .3 .24 .24 0 0 1-.4 .1zM35.3 166l-.2 .4M37.3 161.7l.5 .1a.25 .25 0 0 1-.3 .3 .25 .25 0 0 1-.2-.4z"/>
<path d="M37.3 162h.4M207.2 182.5v3.1l2.7 1.5M207.2 182.5l2.7 1.5M209.7 182.4a.27 .27 0 0 1 .3-.1 .27 .27 0 0 1 .1 .3h-.3zM209.7 185.2v.1M209.7 184.2v2.6l-2.3-1.3M209.7 184.2l-2.3-1.4v2.7M209.7 184.2l-2.3 1.3M209.7 182.6h.4M209.9 184v3.1M212.5 180.7a.25 .25 0 0 1 .4-.1 .25 .25 0 0 1 .1 .3 .25 .25 0 0 1-.4 .1 .25 .25 0 0 1-.1-.3zM212.5 180.9h.5"/>
</g>
<text font-size="8.8" fill="#050504" x="246.9" y="184.4">PT 2</text>
<g font-size="7.1" fill="#050504">
<text x="240.4" y="192.8">ESC 1:5</text>
<text x="230.9" y="201.3">Cotas mm</text>
</g>
<g font-size="3.9" fill="#050504">
<text x="228.2" y="206.8">Cara superior lado a</text>
<text x="229.9" y="211.4">Cara inferior lado b</text>
</g>
<g font-size="3.5" fill="#808180">
<text x="162.1" y="8" transform="rotate(-30 162.1 8)">90</text>
<text x="164.5" y="11.5" transform="rotate(-30 164.5 11.5)">50</text>
<text x="75.1" y="13.4" transform="rotate(-30 75.1 13.4)">50</text>
<text x="166.5" y="14.9" transform="rotate(-30 166.5 14.9)">10</text>
<text x="82.4" y="22.6" transform="rotate(-30 82.4 22.6)">10</text>
<text x="233.3" y="21.5" transform="rotate(-30 233.3 21.5)">30</text>
<text x="82.4" y="28" transform="rotate(-30 82.4 28)">30</text>
<text x="172.7" y="24.3" transform="rotate(-30 172.7 24.3)">25</text>
<text x="236" y="24.2" transform="rotate(-30 236 24.2)">10</text>
<text x="82.4" y="33.2" transform="rotate(-30 82.4 33.2)">60</text>
<text x="97.3" y="33.7" transform="rotate(-30 97.3 33.7)">90</text>
<text x="171.8" y="30.5" transform="rotate(-30 171.8 30.5)">100</text>
<text x="211.4" y="33.4" transform="rotate(-30 211.4 33.4)">30</text>
<text x="17.1" y="41.6" transform="rotate(-30 17.1 41.6)">80</text>
<text x="100.3" y="37.6" transform="rotate(-30 100.3 37.6)">80</text>
<text x="103.3" y="40.7" transform="rotate(-30 103.3 40.7)">60</text>
<text x="213.8" y="37.2" transform="rotate(-30 213.8 37.2)">10</text>
<text x="20.1" y="44.9" transform="rotate(-30 20.1 44.9)">50</text>
<text x="106.4" y="44" transform="rotate(-30 106.4 44)">50</text>
<text x="109.3" y="47.6" transform="rotate(-30 109.3 47.6)">10</text>
<text x="218.9" y="45.1" transform="rotate(-30 218.9 45.1)">50</text>
<text x="230.3" y="44.6" transform="rotate(-30 230.3 44.6)">100</text>
<text x="247.5" y="46.3" transform="rotate(-30 247.5 46.3)">50</text>
<text x="118.5" y="53.8" transform="rotate(-30 118.5 53.8)">25</text>
<text x="144.5" y="49.5" transform="rotate(-30 144.5 49.5)">330</text>
<text x="250.3" y="49.5" transform="rotate(-30 250.3 49.5)">10</text>
<text x="24.3" y="55.6" transform="rotate(-30 24.3 55.6)">10</text>
<text x="117.7" y="59" transform="rotate(-30 117.7 59)">100</text>
<text x="24.3" y="60.9" transform="rotate(-30 24.3 60.9)">60</text>
<text x="52.3" y="62.4" transform="rotate(-30 52.3 62.4)">330</text>
<text x="23.4" y="66.8" transform="rotate(-30 23.4 66.8)">100</text>
<text x="163.4" y="72" transform="rotate(-30 163.4 72)">30</text>
<text x="23.4" y="72.6" transform="rotate(-30 23.4 72.6)">140</text>
<text x="165.9" y="75.4" transform="rotate(-30 165.9 75.4)">10</text>
<text x="195.1" y="76.6" transform="rotate(-30 195.1 76.6)">50</text>
<text x="230.3" y="76.3" transform="rotate(-30 230.3 76.3)">330</text>
<text x="197.7" y="80.2" transform="rotate(-30 197.7 80.2)">10</text>
<text x="55.2" y="91.2" transform="rotate(-30 55.2 91.2)">30</text>
<text x="57.4" y="94.6" transform="rotate(-30 57.4 94.6)">10</text>
<text x="247.1" y="91.7" transform="rotate(-30 247.1 91.7)">90</text>
<text x="249.5" y="95.7" transform="rotate(-30 249.5 95.7)">50</text>
<text x="144.5" y="101.2" transform="rotate(-30 144.5 101.2)">330</text>
<text x="251.8" y="99.1" transform="rotate(-30 251.8 99.1)">10</text>
<text x="34.7" y="102.5" transform="rotate(-30 34.7 102.5)">30</text>
<text x="36.7" y="106.5" transform="rotate(-30 36.7 106.5)">10</text>
<text x="109.3" y="102.1" transform="rotate(-30 109.3 102.1)">30</text>
<text x="112.9" y="106" transform="rotate(-30 112.9 106)">10</text>
<text x="260.6" y="106.4" transform="rotate(-30 260.6 106.4)">30</text>
<text x="52.3" y="113.8" transform="rotate(-30 52.3 113.8)">100</text>
<text x="41.9" y="114.3" transform="rotate(-30 41.9 114.3)">50</text>
<text x="166.3" y="118.1" transform="rotate(-30 166.3 118.1)">50</text>
<text x="184.8" y="120.3" transform="rotate(-30 184.8 120.3)">90</text>
<text x="187.7" y="123.3" transform="rotate(-30 187.7 123.3)">80</text>
<text x="190.4" y="125.9" transform="rotate(-30 190.4 125.9)">60</text>
<text x="174.4" y="129.7" transform="rotate(-30 174.4 129.7)">10</text>
<text x="193.6" y="128.9" transform="rotate(-30 193.6 128.9)">50</text>
<text x="196.5" y="131.9" transform="rotate(-30 196.5 131.9)">10</text>
<text x="230.3" y="126.6" transform="rotate(-30 230.3 126.6)">330</text>
<text x="72.9" y="132.1" transform="rotate(-30 72.9 132.1)">50</text>
<text x="74.6" y="136" transform="rotate(-30 74.6 136)">10</text>
<text x="174.4" y="136.4" transform="rotate(-30 174.4 136.4)">30</text>
<text x="81.1" y="143.4" transform="rotate(-30 81.1 143.4)">25</text>
<text x="174.4" y="142.4" transform="rotate(-30 174.4 142.4)">60</text>
<text x="200.9" y="140.2" transform="rotate(-30 200.9 140.2)">100</text>
<text x="108" y="147.2" transform="rotate(-30 108 147.2)">80</text>
<text x="111" y="151.1" transform="rotate(-30 111 151.1)">50</text>
<text x="248.2" y="150.2" transform="rotate(-30 248.2 150.2)">30</text>
<text x="251.8" y="153.1" transform="rotate(-30 251.8 153.1)">10</text>
<text x="117.7" y="161.5" transform="rotate(-30 117.7 161.5)">10</text>
<text x="17.1" y="163.6" transform="rotate(-30 17.1 163.6)">50</text>
<text x="19.5" y="167.7" transform="rotate(-30 19.5 167.7)">10</text>
<text x="52.3" y="163.4" transform="rotate(-30 52.3 163.4)">330</text>
<text x="117.7" y="166.9" transform="rotate(-30 117.7 166.9)">60</text>
<text x="116.8" y="173.6" transform="rotate(-30 116.8 173.6)">100</text>
<text x="144.5" y="171.1" transform="rotate(-30 144.5 171.1)">330</text>
<text x="24.5" y="176.1" transform="rotate(-30 24.5 176.1)">25</text>
<text x="116.8" y="179.8" transform="rotate(-30 116.8 179.8)">140</text>
<text x="230.3" y="179.6" transform="rotate(-30 230.3 179.6)">330</text>
<text x="195.1" y="180.4" transform="rotate(-30 195.1 180.4)">30</text>
<text x="198" y="184.2" transform="rotate(-30 198 184.2)">10</text>
</g>
<g font-size="3.5" fill="#050504">
<text x="37.7" y="25.2">E1</text>
<text x="129.9" y="25.3">F2</text>
<text x="212.7" y="24.4">G2</text>
<text x="213" y="62.7">H1</text>
<text x="130.7" y="89.5">F3</text>
<text x="35.3" y="95.5">E2</text>
<text x="213.6" y="108.4">H2</text>
<text x="129.3" y="132.9">G1</text>
<text x="38.5" y="149.2">F1</text>
<text x="211.9" y="171.4">H3</text>
</g>
</svg>
